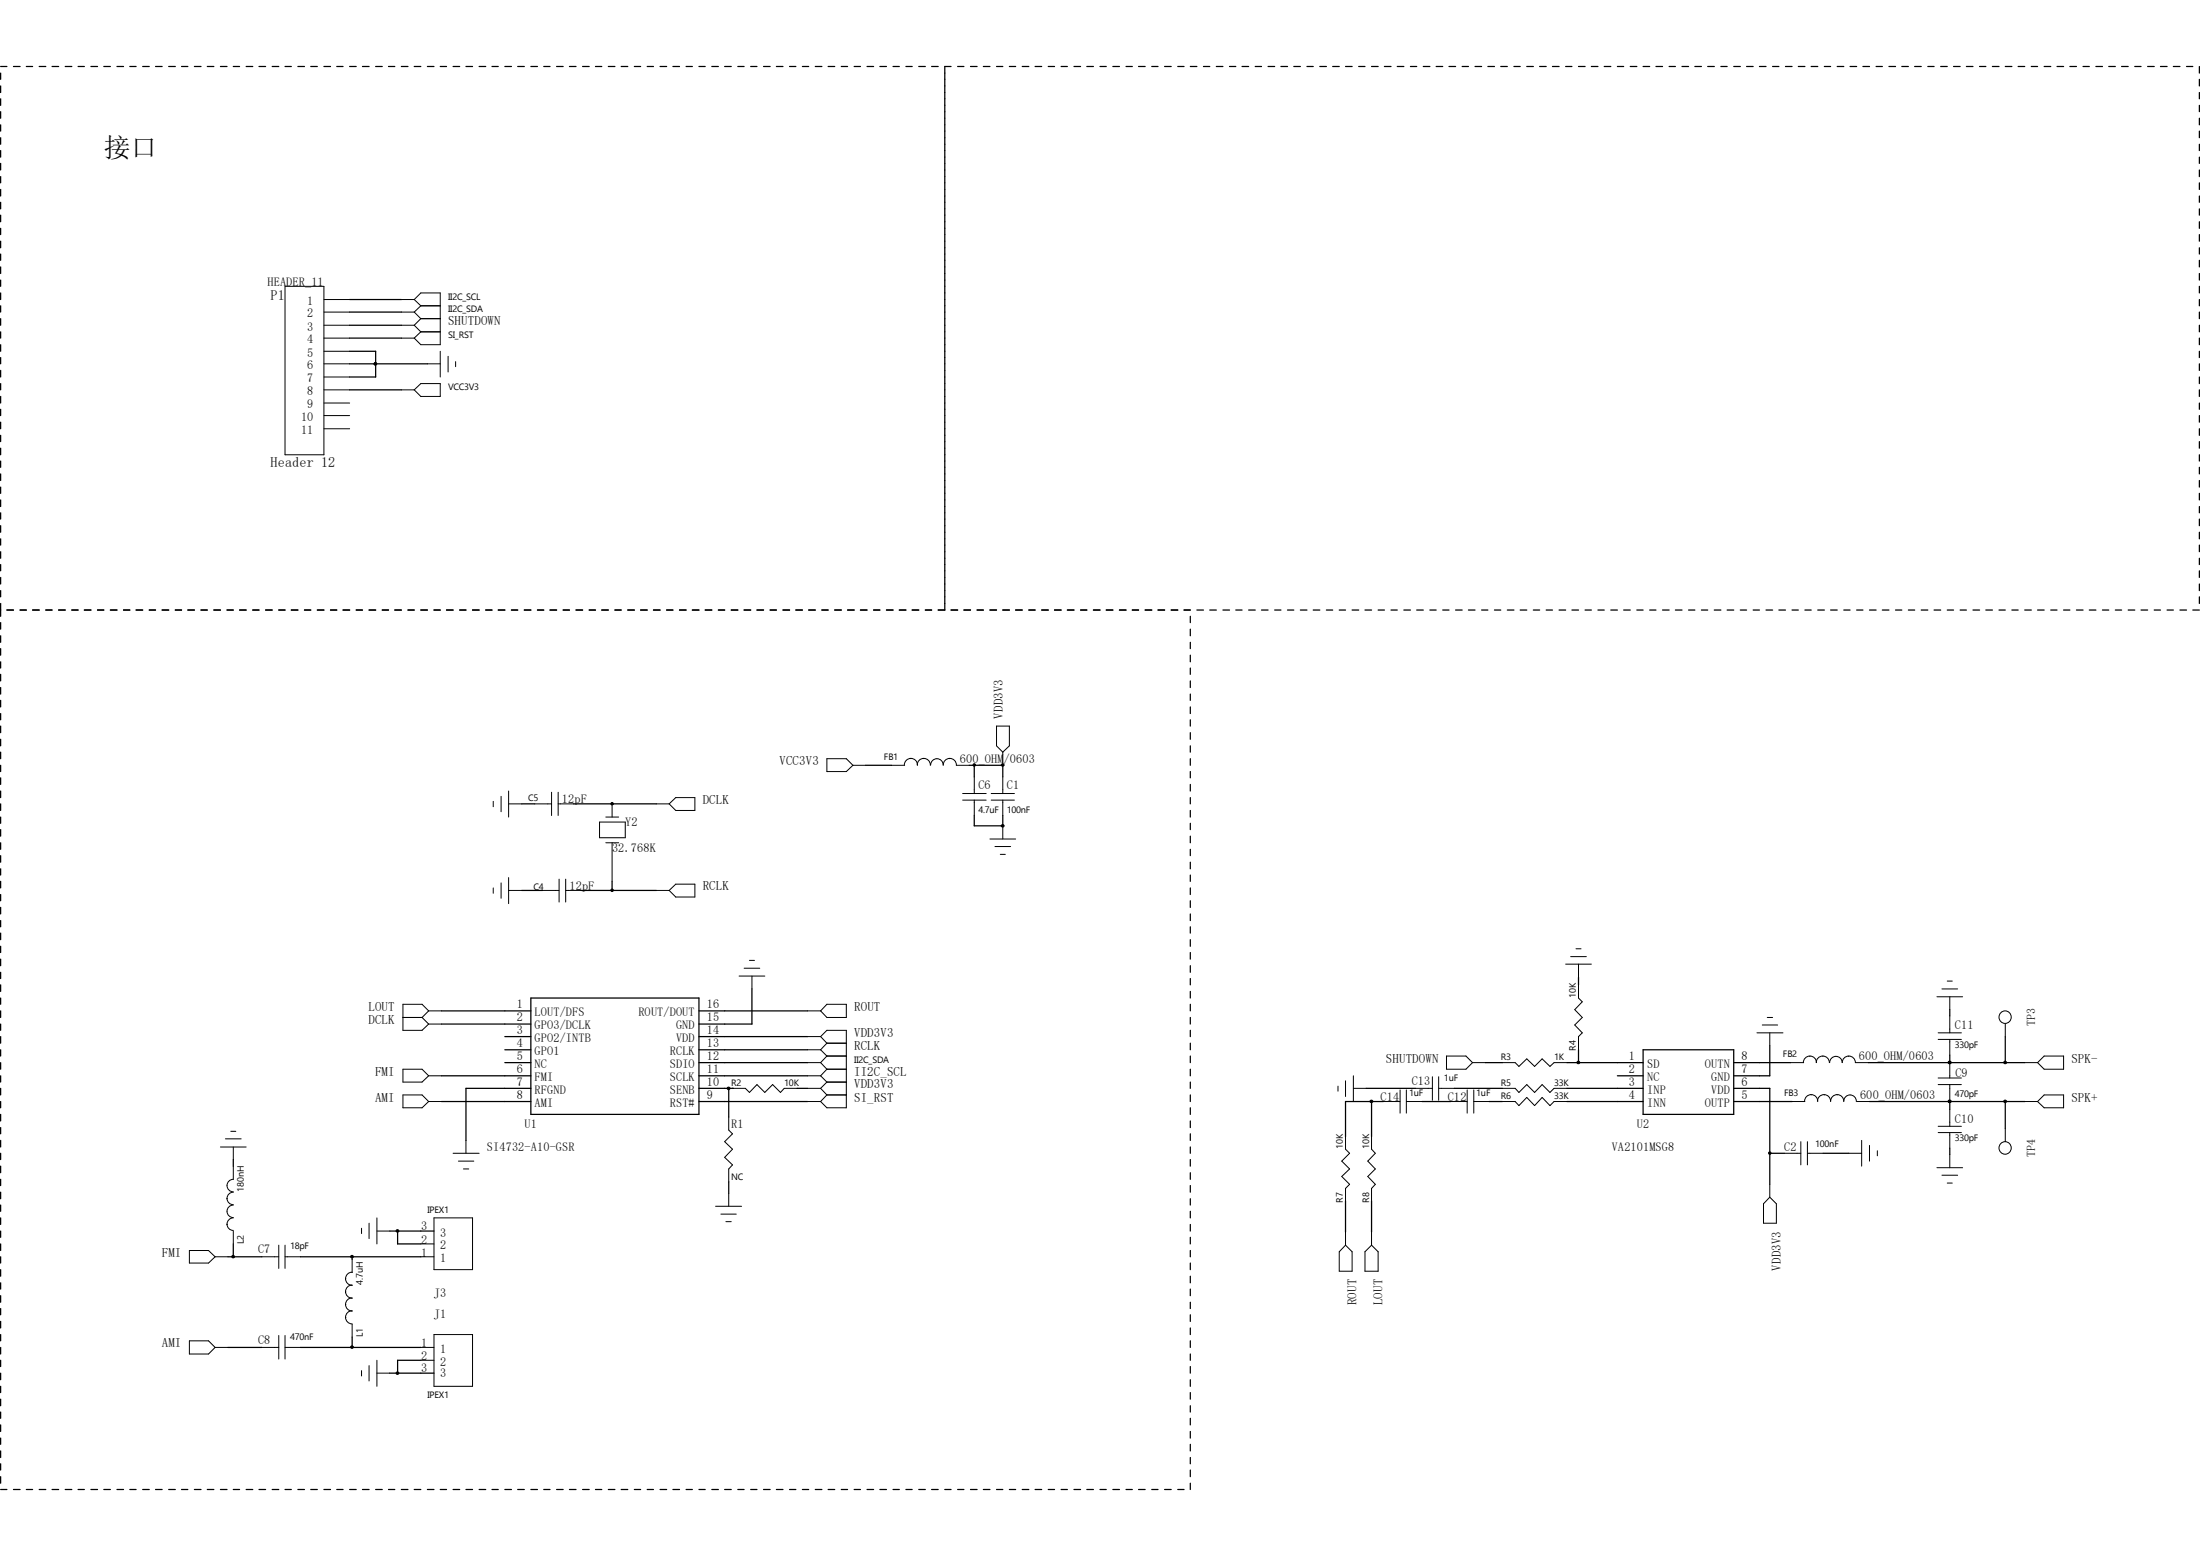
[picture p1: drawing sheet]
<svg xmlns="http://www.w3.org/2000/svg" width="297mm" height="210mm" viewBox="0 0 297 210" stroke-linecap="round" stroke-linejoin="round" font-family="sans-serif">
<g fill="none" stroke="#000" stroke-width=".17">
<path d="M.1 9.9v.8M.1 11.6v.9M.1 13.3v.9M.1 15.1v.9M.1 16.8v.9M.1 18.6v.9M.1 9h.8M1.8 9h.9M3.6 9h.8M5.3 9h.9M7 9h.9M8.8 9h.9"/>
<path d="M10.5 9h.9M12.3 9h.9M14 9h.9M15.8 9h.9M17.5 9h.9M19.3 9h.9M21 9h.9M22.8 9h.9M24.5 9h.9M26.2 9h.9M28 9h.9M29.8 9h.8"/>
<path d="M31.5 9h.8M33.2 9h.9M35 9h.9M36.7 9h.9M38.5 9h.8M40.2 9h.9M42 9h.8M43.7 9h.9M45.5 9h.8M47.2 9h.9M48.9 9h.9M50.7 9h.9"/>
<path d="M52.5 9h.8M54.2 9h.9M55.9 9h.9M57.7 9h.9M59.4 9h.9M61.2 9h.9M62.9 9h.9M64.7 9h.9M66.4 9h.9M68.2 9h.8M69.9 9h.9M71.7 9h.9"/>
<path d="M73.4 9h.9M75.1 9h.9M76.9 9h.9M78.7 9h.8M80.4 9h.8M82.1 9h.9M83.9 9h.9M85.6 9h.9M87.4 9h.8M89.1 9h.9M90.8 9h.9M92.6 9h.9"/>
<path d="M94.4 9h.8M96.1 9h.9M97.8 9h.9M99.6 9h.9M101.3 9h.9M103.1 9h.9M104.8 9h.9M106.6 9h.8M108.3 9h.9M110.1 9h.9M111.8 9h.9M113.6 9h.8"/>
<path d="M115.3 9h.9M117.1 9h.8M118.8 9h.9M120.6 9h.8M122.3 9h.8M124 9h.9M125.8 9h.9M128.4 9h-.8v73.3h-.9M129.3 9h.8M131 9h.9M132.8 9h.8M134.5 9h.9"/>
<path d="M136.3 9h.8M138 9h.9M139.7 9h.9M141.5 9h.9M143.3 9h.8M145 9h.9M146.7 9h.9M148.5 9h.9M150.2 9h.9M152 9h.9M153.7 9h.9M155.5 9h.8"/>
<path d="M157.2 9h.9M159 9h.9M160.7 9h.9M162.5 9h.8M164.2 9h.9M166 9h.8M167.7 9h.9M169.5 9h.8M171.2 9h.9M172.9 9h.9M174.7 9h.9M176.4 9h.9"/>
<path d="M178.2 9h.9M179.9 9h.9M181.7 9h.8M183.4 9h.9M185.2 9h.9M186.9 9h.9M188.6 9h.9M190.4 9h.9M192.2 9h.8M193.9 9h.9M195.6 9h.9M197.4 9h.8"/>
<path d="M199.1 9h.9M200.9 9h.9M202.6 9h.9M204.4 9h.8M206.1 9h.9M207.9 9h.8M209.6 9h.9M211.4 9h.8M213.1 9h.9M214.8 9h.9M216.6 9h.9M218.4 9h.8"/>
<path d="M220.1 9h.9M221.8 9h.9M223.6 9h.9M225.3 9h.9M227.1 9h.9M228.8 9h.9M230.5 9h.9M232.3 9h.9M234.1 9h.8M235.8 9h.9M237.5 9h.9M239.3 9h.9"/>
<path d="M241 9h.9M242.8 9h.9M244.5 9h.9M246.3 9h.8M248 9h.9M249.8 9h.9M251.5 9h.9M253.3 9h.8M255 9h.9M256.8 9h.8M258.5 9h.9M260.3 9h.8"/>
<path d="M262 9h.9M263.7 9h.9M265.5 9h.9M267.3 9h.8M269 9h.9M270.7 9h.9M272.5 9h.8M274.2 9h.9M276 9h.9M277.7 9h.9M279.4 9h.9M281.2 9h.9"/>
<path d="M283 9h.8M284.7 9h.9M286.4 9h.9M288.2 9h.9M289.9 9h.9M291.7 9h.9M293.4 9h.9M295.2 9h.8M296.9 9v.9M296.9 10.7v.9M296.9 12.5v.8M296.9 14.2v.9"/>
<path d="M296.9 16v.8M296.9 17.7v.9M296.9 19.5v.8M.1 20.3v.9M.1 22.1v.8M.1 23.8v.9M.1 25.6v.9M.1 27.3v.9M.1 29v.9M.1 30.8v.9M.1 32.6v.8M.1 34.3v.8"/>
<path d="M.1 36v.9M.1 37.8v.9M.1 39.5v.9M296.9 21.2v.9M296.9 22.9v.9M296.9 24.7v.9M296.9 26.5v.8M296.9 28.2v.8M296.9 29.9v.9M296.9 31.7v.9M296.9 33.4v.9M296.9 35.1v.9"/>
<path d="M296.9 36.9v.9M296.9 38.7v.8M.1 41.3v.8M.1 43v.9M.1 44.8v.8M.1 46.5v.9M.1 48.3v.8M.1 50v.9M.1 51.8v.8M.1 53.5v.9M.1 55.2v.9M.1 57v.9"/>
<path d="M.1 58.8v.8M47.2 40.4h7M47.2 42.1h7M47.2 45.6h7M47.2 47.4h3.5v3.5h-3.5M47.2 49.1h10.5M47.2 52.6h7M47.2 43.9h7M50.7 49.1h.1M296.9 40.4v.9M296.9 42.1v.9M296.9 43.9v.9"/>
<path d="M296.9 45.6v.9M296.9 47.4v.9M296.9 49.1v.9M296.9 50.9v.9M296.9 52.6v.9M296.9 54.4v.8M296.9 56.1v.9M296.9 57.9v.9M296.9 59.6v.9M.1 60.5v.9M.1 62.2v.9M.1 64v.9"/>
<path d="M.1 65.7v.9M.1 67.5v.9M.1 69.2v.9M.1 71v.8M.1 72.7v.9M.1 74.5v.9M.1 76.2v.8M.1 77.9v.9M.1 79.7v.9M296.9 61.4v.8M296.9 63.1v.9M296.9 64.9v.8"/>
<path d="M296.9 66.6v.9M296.9 68.4v.8M296.9 70.1v.9M296.9 71.8v.9M296.9 73.6v.9M296.9 75.4v.8M296.9 77v.9M296.9 78.8v.9M.1 81.4v1.8M.1 84v.9M.1 85.8v.9M.1 87.5v.9"/>
<path d="M.1 89.3v.9M.1 91v.9M.1 92.8v.9M.1 94.5v.9M.1 96.3v.9M.1 98v.9M.1 99.8v.9M.9 82.3h.9M2.7 82.3h.9M4.4 82.3h.9M6.2 82.3h.8M7.9 82.3h.9"/>
<path d="M9.7 82.3h.8M11.4 82.3h.9M13.2 82.3h.8M14.9 82.3h.9M16.7 82.3h.8M18.4 82.3h.9M20.2 82.3h.8M21.9 82.3h.9M23.7 82.3h.8M25.4 82.3h.8M27.1 82.3h.9M28.9 82.3h.9"/>
<path d="M30.6 82.3h.9M32.3 82.3h.9M34.1 82.3h.9M35.9 82.3h.8M37.6 82.3h.9M39.3 82.3h.9M41.1 82.3h.9M42.8 82.3h.9M44.6 82.3h.9M46.3 82.3h.9M48.1 82.3h.8M49.8 82.3h.9"/>
<path d="M51.6 82.3h.9M53.3 82.3h.9M55.1 82.3h.8M56.8 82.3h.9M58.6 82.3h.8M60.3 82.3h.9M62.1 82.3h.8M63.8 82.3h.9M65.6 82.3h.8M67.3 82.3h.9M69 82.3h.9M70.8 82.3h.9"/>
<path d="M72.6 82.3h.8M74.3 82.3h.8M76 82.3h.9M77.8 82.3h.9M79.5 82.3h.9M81.2 82.3h.9M83 82.3h.9M84.8 82.3h.8M86.5 82.3h.9M88.2 82.3h.9M90 82.3h.8M91.7 82.3h.9"/>
<path d="M93.5 82.3h.9M95.2 82.3h.9M97 82.3h.8M98.7 82.3h.9M100.5 82.3h.8M102.2 82.3h.9M104 82.3h.8M105.7 82.3h.9M107.4 82.3h.9M109.2 82.3h.9M111 82.3h.8M112.7 82.3h.9"/>
<path d="M114.4 82.3h.9M116.2 82.3h.9M117.9 82.3h.9M119.7 82.3h.9M121.4 82.3h.9M123.1 82.3h.9M124.9 82.3h.9M128.4 82.3h.9M130.1 82.3h.9M131.9 82.3h.9M133.6 82.3h.9M135.4 82.3h.9"/>
<path d="M137.1 82.3h.9M138.9 82.3h.8M140.6 82.3h.9M142.4 82.3h.9M144.1 82.3h.9M145.9 82.3h.8M147.6 82.3h.9M149.4 82.3h.8M151.1 82.3h.9M152.9 82.3h.8M154.6 82.3h.9M156.3 82.3h.9"/>
<path d="M158.1 82.3h.9M159.9 82.3h.8M160.7 83.2v.8M160.7 84.9v.9M160.7 86.7v.8M160.7 88.4v.9M160.7 90.2v.8M160.7 91.9v.9M160.7 93.7v.8M160.7 95.4v.9M160.7 97.2v.8M160.7 98.9v.9"/>
<path d="M161.6 82.3h.9M163.3 82.3h.9M165.1 82.3h.9M166.8 82.3h.9M168.6 82.3h.9M170.3 82.3h.9M172.1 82.3h.8M173.8 82.3h.9M175.6 82.3h.8M177.3 82.3h.9M179.1 82.3h.8M180.8 82.3h.9"/>
<path d="M182.5 82.3h.9M184.3 82.3h.9M186.1 82.3h.8M187.8 82.3h.8M189.5 82.3h.9M191.3 82.3h.9M193 82.3h.9M194.8 82.3h.8M196.5 82.3h.9M198.2 82.3h.9M200 82.3h.9M201.8 82.3h.8"/>
<path d="M203.5 82.3h.9M205.2 82.3h.9M207 82.3h.9M208.7 82.3h.9M210.5 82.3h.9M212.2 82.3h.9M214 82.3h.8M215.7 82.3h.9M217.5 82.3h.9M219.2 82.3h.9M221 82.3h.8M222.7 82.3h.9"/>
<path d="M224.5 82.3h.8M226.2 82.3h.9M228 82.3h.8M229.7 82.3h.8M231.4 82.3h.9M233.2 82.3h.9M234.9 82.3h.9M236.7 82.3h.8M238.4 82.3h.9M240.2 82.3h.8M241.9 82.3h.9M243.7 82.3h.8"/>
<path d="M245.4 82.3h.9M247.1 82.3h.9M248.9 82.3h.9M250.7 82.3h.8M252.4 82.3h.9M254.1 82.3h.9M255.9 82.3h.9M257.6 82.3h.9M259.4 82.3h.9M261.1 82.3h.9M262.9 82.3h.8M264.6 82.3h.9"/>
<path d="M266.4 82.3h.9M268.1 82.3h.9M269.9 82.3h.8M271.6 82.3h.9M273.3 82.3h.9M275.1 82.3h.9M276.9 82.3h.8M278.6 82.3h.8M280.3 82.3h.9M282.1 82.3h.9M283.8 82.3h.9M285.6 82.3h.8"/>
<path d="M287.3 82.3h.9M289.1 82.3h.8M290.8 82.3h.9M292.6 82.3h.8M294.3 82.3h.9M296 82.3h.9M296.9 80.6v.8M.1 101.5v.9M.1 103.3v.8M.1 105v.9M.1 106.8v.9M.1 108.5v.9"/>
<path d="M.1 110.3v.8M.1 112v.9M.1 113.7v.9M.1 115.5v.9M.1 117.3v.8M.1 119v.8M70.4 108.5h1.8M77.4 108.5h11.2M82.6 108.5h.1M82.6 119v1.2M116.9 103.3h3.5M130.9 103.3h4.5"/>
<path d="M131.5 103.3v1.6M131.5 110.1v1.4h3.9M135.4 111.5h.1M135.4 103.3h.1M135.4 103.3v1.6M135.4 110.1v1.4M160.7 100.7v.8M160.7 102.4v.9M160.7 104.1v.9M160.7 105.9v.9M160.7 107.7v.8M160.7 109.4v.9"/>
<path d="M160.7 111.1v.9M160.7 112.9v.8M160.7 114.6v.9M160.7 116.4v.9M160.7 118.1v.9M160.7 119.8v.9M.1 120.7v.9M.1 122.5v.9M.1 124.2v.9M.1 125.9v.9M.1 127.7v.9M.1 129.5v.8"/>
<path d="M.1 131.2v.9M.1 132.9v.9M.1 134.7v.9M.1 136.4v.9M.1 138.2v.9M.1 139.9v.9M59.6 136.4h12.1M59.6 138.2h12.1M68.2 139.9h3.5M70.4 120.2h2.8M71.7 134.7h22.7v15.7h-22.7zM78.4 120.2h10.2"/>
<path d="M94.4 136.4h14.6M94.4 139.9h14.6M101.5 133.5v4.7h-7.1M160.7 121.6v.9M160.7 123.4v.8M160.7 125.1v.8M160.7 126.8v.9M160.7 128.6v.9M160.7 130.3v.9M160.7 132.1v.8M160.7 133.8v.9M160.7 135.6v.8"/>
<path d="M160.7 137.3v.9M160.7 139.1v.8M213.1 131.9v1M263.2 136.3v.8M270.7 139.9v3.5M.1 141.7v.8M.1 143.4v.9M.1 145.2v.8M.1 146.9v.9M.1 148.7v.8M.1 150.4v.9M.1 152.2v.8"/>
<path d="M.1 153.9v.9M.1 155.7v.8M.1 157.4v.9M.1 159.2v.8M31.5 156.5v.9M59.6 145.2h12.1M59.6 148.7h12.1M68.2 141.7h3.5M68.2 143.4h3.5M71.7 146.9h-8.8v7M94.4 141.7h14.6M94.4 143.4h14.6"/>
<path d="M94.4 145.2h14.6M94.4 146.9h4.5M94.4 148.7h14.6M98.4 146.9h.1M98.4 146.9v3.9M98.4 159.5v1.6M98.9 146.9h.1M107.6 146.9h1.4M160.7 140.8v.9M160.7 142.5v.9M160.7 144.3v.9M160.7 146v.9"/>
<path d="M160.7 147.8v.9M160.7 149.5v.9M160.7 151.3v.9M160.7 153v.9M160.7 154.8v.9M160.7 156.5v.9M160.7 158.3v.9M184.4 146.9h6.7M185.2 148.7v4.7M186.7 148.7h-5v4.7M192 148.7h3.8M196.3 146.9h6.5"/>
<path d="M200.5 143.4h2.3M201 148.7h1.8M211.5 143.4h10.3M211.5 146.9h10.3M211.5 148.7h10.3M213.1 143.4h.1M213.1 141.7v1.7M218.4 145.2h3.4M221.8 141.7h12.3v8.7h-12.3zM234.1 143.4h7.6M234.1 146.9h4.8v13M234.1 148.7h7.8"/>
<path d="M238.9 141.1v4.1h-4.8M238.9 155.7h2M246.1 155.7h3.5M252.2 143.4h21.1M252.4 148.7h20.9M263.2 148.7h.1M263.2 143.4h.1M263.2 142.4v1M263.2 148.7v1M263.2 155v.8M270.7 143.4h.1M270.7 148.7h.1"/>
<path d="M270.7 148.7v3.6M.1 160.9v.9M.1 162.6v.9M.1 164.4v.9M.1 166.2v.8M.1 167.9v.9M.1 169.6v.9M.1 171.4v.9M.1 173.1v.9M.1 174.9v.9M.1 176.6v.9M.1 178.4v.8"/>
<path d="M30.8 169.6h4.5M31.5 169.6h.1M31.5 167.9v1.7M40.6 169.6h16.2M47.5 169.6v.4M52.6 166.2h6M53.7 166.2v1.7h3.1M160.7 160v.9M160.7 161.8v.8M160.7 163.5v.9M160.7 165.3v.9M160.7 167v.9"/>
<path d="M160.7 168.8v.8M160.7 170.5v.9M160.7 172.3v.8M160.7 174v.9M160.7 175.8v.8M160.7 177.5v.9M160.7 179.2v.9M181.7 162.1v4.2M185.2 162.1v4.2M.1 180.1v.9M.1 181.9v.9M.1 183.6v.8"/>
<path d="M.1 185.3v.9M.1 187.1v.9M.1 188.8v.9M.1 190.6v.8M.1 192.3v.9M.1 194.1v.8M.1 195.8v.9M.1 197.6v.8M.1 199.3v.9M30.8 181.9h4.5M40.6 181.9h16.2M47.5 180.5v1.4"/>
<path d="M52.6 185.3h6M56.8 183.6h-3.1v1.7M160.7 181v.9M160.7 182.8v.8M160.7 184.4v.9M160.7 186.2v.9M160.7 188v.8M160.7 189.7v.9M160.7 191.4v.9M160.7 193.2v.9M160.7 194.9v.9M160.7 196.7v.9"/>
<path d="M160.7 198.4v.9M.1 201h.8M1.8 201h.9M3.6 201h.8M5.3 201h.9M7 201h.9M8.8 201h.9M10.5 201h.9M12.3 201h.9M14 201h.9M15.8 201h.9M17.5 201h.9"/>
<path d="M19.3 201h.9M21 201h.9M22.8 201h.9M24.5 201h.9M26.2 201h.9M28 201h.9M29.8 201h.8M31.5 201h.8M33.2 201h.9M35 201h.9M36.7 201h.9M38.5 201h.8"/>
<path d="M40.2 201h.9M42 201h.8M43.7 201h.9M45.5 201h.8M47.2 201h.9M48.9 201h.9M50.7 201h.9M52.5 201h.8M54.2 201h.9M55.9 201h.9M57.7 201h.9M59.4 201h.9"/>
<path d="M61.2 201h.9M62.9 201h.9M64.7 201h.9M66.4 201h.9M68.2 201h.8M69.9 201h.9M71.7 201h.9M73.4 201h.9M75.1 201h.9M76.9 201h.9M78.7 201h.8M80.4 201h.8"/>
<path d="M82.1 201h.9M83.9 201h.9M85.6 201h.9M87.4 201h.8M89.1 201h.9M90.8 201h.9M92.6 201h.9M94.4 201h.8M96.1 201h.9M97.8 201h.9M99.6 201h.9M101.3 201h.9"/>
<path d="M103.1 201h.9M104.8 201h.9M106.6 201h.8M108.3 201h.9M110.1 201h.9M111.8 201h.9M113.6 201h.8M115.3 201h.9M117.1 201h.8M118.8 201h.9M120.6 201h.8M122.3 201h.8"/>
<path d="M124 201h.9M125.8 201h.9M127.6 201h.8M129.3 201h.8M131 201h.9M132.8 201h.8M134.5 201h.9M136.3 201h.8M138 201h.9M139.7 201h.9M141.5 201h.9M143.3 201h.8"/>
<path d="M145 201h.9M146.7 201h.9M148.5 201h.9M150.2 201h.9M152 201h.9M153.7 201h.9M155.5 201h.8M157.2 201h.9M159 201h.9M160.7 200.2v.8"/>
</g>
<g fill="none" stroke="#000" stroke-width=".14">
<path d="M38.5 38.7h5.2v22.7h-5.2zM43.7 40.4h3.5M43.7 42.1h3.5M43.7 43.9h3.5M43.7 45.6h3.5M43.7 47.4h3.5M43.7 49.1h3.5M43.7 50.9h3.5M43.7 52.6h3.5M43.7 54.4h3.5M43.7 56.1h3.5M43.7 57.9h3.5"/>
<path d="M54.2 40.4h1.7M54.2 42.1h1.7M54.2 43.9h1.7M54.2 45.6h1.7M54.2 52.6h1.7M55.9 40.4l.9 .9M55.9 40.4l.9-.9h2.6v7h-2.6l-.9-.9M55.9 52.6l.9-.8h2.6v1.7h-2.6zM55.9 42.1l.9 .9M55.9 43.9l.9 .9M56.8 41.3h2.6M56.8 43h2.6"/>
<path d="M56.8 41.3l-.9 .8M56.8 44.8h2.6M56.8 44.8l-.9 .8M56.8 43l-.9 .9M57.7 49.1h1.7M59.4 47.4v3.5M60.5 48.1v2.1M61.5 48.8v.7M134.5 98h1.8v2.7l-.9 .8-.9-.8zM66.6 108.2v.7M66.6 119.8v.8M67.6 107.5v2.1"/>
<path d="M67.6 119.2v2M68.7 108.5h1.7M68.7 106.8v3.5M68.7 118.4v3.6M72.2 108.5h2.3M74.5 106.9v3.2M75.4 108.5h2M75.4 106.9v3.2M75.5 118.7v3.1M76.4 118.7v3.1M80.9 111h3.5v2.1h-3.5zM81.8 113.7h1.7"/>
<path d="M81.8 110.3h1.7M82.6 108.5v1.8M82.6 113.7v5.3M88.6 108.5h1.7M90.3 108.5l.9-.8h2.6v1.7h-2.6zM111.6 102.4h2.7l.8 .9-.8 .8h-2.7zM115.1 103.3h1.8M120.4 103.3h1.7M123 102.4a.78 .78 0 0 0-.9 .9M123 102.4a.89 .89 0 0 1 .9 .9M124.7 102.4a.89 .89 0 0 1 .9 .9M124.8 102.4a.79 .79 0 0 0-1 .9"/>
<path d="M125.6 103.3a.85 .85 0 0 1 .9-.9 .85 .85 0 0 1 .8 .9M128.2 102.4a.89 .89 0 0 1 .9 .9h1.8M128.2 102.4a.78 .78 0 0 0-.9 .9M130 107.1h3.1M130 108h3.1M131.5 104.9v2.2M131.5 108v2.1M133.6 113.2h3.5M133.8 107.1h3.1M133.8 108h3.1M134.3 114.3h2.1M135 115.3h.7"/>
<path d="M135.4 101.5v1.8M135.4 104.9v2.2M135.4 108v2.1M135.4 111.5v1.7M54.4 137.3h2.6M57 137.3l.9 .9M57.9 136.4h1.7M57.9 136.4l-.9 .9M57.9 136.4l-.9-.8h-2.6v3.5h2.6l.9-.9M57.9 138.2h1.7M68.7 120.2h1.7M73.2 120.2h2.3"/>
<path d="M76.4 120.2h2M88.6 120.2h1.7M90.3 120.2l.9-.9h2.6v1.8h-2.6zM99.8 131.7h3.5M100.5 130.7h2.1M101.2 129.6h.7M101.5 131.7v1.8M109 136.4h1.8M109 139.9h1.8M110.8 139.9l.8-.8h2.7v10.4h-2.7l-.8-.8M110.8 139.9l.8 .9M111.6 135.6h2.7v1.7h-2.7l-.8-.9z"/>
<path d="M211.4 130.1h3.4M212 129.1h2.2M212.8 128.1h.6M213.1 132.9v1.8l.5 .5-1 1.1 1 1-1 1 1 1.1-.5 .5v1.8M213.1 130.1v1.8M237.2 139.4h3.5M237.9 138.3h2.1M238.6 137.3h.7M238.9 139.4v1.7M261.5 134.5h3.5M261.7 139.4h3.1M262.2 133.5h2.1"/>
<path d="M262.9 132.4h.7M263.2 134.5v1.8M263.2 137.1v2.3M270.7 138.2v1.7M29.8 154.8h3.4M30.4 153.7h2.2M31.2 152.7h.6M31.5 157.4v1.8a.85 .85 0 0 0-.9 .8 .85 .85 0 0 0 .9 .9M31.5 154.8v1.7M54.4 144.3h2.6l.9 .9-.9 .8h-2.6zM54.4 147.8h2.6l.9 .9-.9 .8h-2.6zM57.9 148.7h1.7"/>
<path d="M57.9 145.2h1.7M61.2 155.7h3.5M61.9 156.7h2.1M62.6 157.8h.7M62.9 153.9v1.8M98.4 150.8v1.7l.5 .5-1.1 1.1 1.1 1-1.1 1.1 1.1 1-.5 .6v1.7M98.9 146.9h1.7l.6 .5 1-1 1.1 1 1-1 1.1 1 .5-.5h1.7M109 146.9h1.8M109 143.4h1.8M109 148.7h1.8M109 141.7h1.8M109 145.2h1.8"/>
<path d="M110.8 141.7l.8 .8M110.8 143.4l.8 .9M110.8 145.2l.8 .8M110.8 146.9l.8 .9M111.6 140.8h2.7M111.6 142.5h2.7M111.6 140.8l-.8 .9M111.6 144.3h2.7M111.6 142.5l-.8 .9M111.6 146h2.7M111.6 144.3l-.8 .9M111.6 147.8h2.7"/>
<path d="M111.6 147.8l-.8 .9M111.6 146l-.8 .9M180.6 146.6v.7M181.7 153.4v1.7l.5 .6-1.1 1 1.1 1.1-1.1 1 1.1 1.1-.5 .5v1.7M181.7 145.9v2.1M182.7 146.9h1.7M182.7 145.2v3.5M185.2 153.4v1.7l.5 .6-1 1 1 1.1-1 1 1 1.1-.5 .5v1.7M186.7 148.7h2.3M189 147.1v3.1M189.9 148.7h2.1M189.9 147.1v3.1"/>
<path d="M191.1 146.9h2.3M193.4 145.3v3.2M194.2 146.9h2.1M194.2 145.3v3.2M195.3 142.5h2.6l.9 .9-.9 .9h-2.6zM195.8 148.7h2.3M198.1 147.1v3.1M198.8 143.4h1.7M199 148.7h2M199 147.1v3.1M202.8 146.9h1.8l.5 .5 1-1 1.1 1 1-1 1.1 1 .5-.5h1.7M202.8 143.4h1.8l.5 .5 1-1 1.1 1 1-1 1.1 1 .5-.5h1.7"/>
<path d="M202.8 148.7h1.8l.5 .5 1-1.1 1.1 1.1 1-1.1 1.1 1.1 .5-.5h1.7M238.9 159.9v1.7M240.9 155.7h2.2M241.7 143.4h1.8M241.9 148.7h1.8M243.1 154.1v3.1M244 155.7h2.1M244 154.1v3.1M244.3 142.6a.78 .78 0 0 0-.8 .8M244.3 142.5a.89 .89 0 0 1 .9 .9M244.5 147.8a.78 .78 0 0 0-.9 .8M244.5 147.7a.89 .89 0 0 1 .9 1"/>
<path d="M246.1 142.5a.89 .89 0 0 1 .9 .9M246.1 142.6a.79 .79 0 0 0-.9 .8M246.3 147.7a.89 .89 0 0 1 .8 1M246.3 147.8a.79 .79 0 0 0-.9 .8M248 147.7a.89 .89 0 0 1 .9 1M248 147.8a.78 .78 0 0 0-.9 .8M248.9 148.6a.85 .85 0 0 1 .9-.8 .85 .85 0 0 1 .8 .9M249.6 142.5a.89 .89 0 0 1 .9 .9h1.7M249.6 155.7h1.7M249.6 142.6a.78 .78 0 0 0-.9 .8 .85 .85 0 0 0-.8-.8 .85 .85 0 0 0-.9 .8M250.7 148.7h1.7M251.3 153.9v3.5"/>
<path d="M252.4 154.6v2.1M253.4 155.3v.7M261.5 157.6h3.5M261.7 146.4h3.1M261.7 145.5h3.1M261.7 152h3.1M261.7 152.9h3.1M261.7 140.3h3.1M262.2 158.6h2.1M262.9 159.7h.7M263.2 140.3v2.1M263.2 143.4v2.1"/>
<path d="M263.2 146.4v2.3M263.2 149.7v2.3M263.2 152.9v2.1M263.2 155.8v1.8M270.7 152.3v1.8M273.3 143.4h1.8M273.3 148.7h1.8M276 142.5h2.6v1.8h-2.6l-.9-.9zM276 147.8h2.6v1.7h-2.6l-.9-.8zM25.6 168.8h2.6l.8 .8-.8 .9h-2.6zM29 169.6h1.8M30.6 161.8a.85 .85 0 0 0 .9 .8"/>
<path d="M30.6 165.3v-.1a.85 .85 0 0 0 .9 .9M31.5 160.9a.85 .85 0 0 0-.9 .9M31.5 162.6a.85 .85 0 0 0-.9 .9 .85 .85 0 0 0 .9 .8M31.5 164.4a.85 .85 0 0 0-.9 .8M31.5 166.2v1.7M35.3 169.6h2.3M37.6 168.1v3.1M38.5 168.1v3.1M38.5 169.6h2.1M46.7 172.6a.76 .76 0 0 0 .8 .8 .89 .89 0 0 0-.8 .9M46.7 174.4v-.1a.82 .82 0 0 0 .8 .9 .89 .89 0 0 0-.8 .9M46.7 176.1a.76 .76 0 0 0 .8 .8 .89 .89 0 0 0-.8 .9"/>
<path d="M46.7 177.8a.89 .89 0 0 0 .8 .9M47.5 170v1.7a.78 .78 0 0 0-.8 .9M47.5 178.7v1.8M48.8 165.8v.7M49.8 165.1v2.1M50.9 166.2h1.7M50.9 164.4v3.5M56.8 169.6h1.8M56.8 167.9h1.8M58.6 164.4h5.2v7h-5.2zM96.6 162.8h3.5M97.3 163.9h2.1"/>
<path d="M98 164.9h.7M98.4 161.1v1.7M181.7 166.3v1.8M181.7 168.1l.8 .9v2.6h-1.7v-2.6zM184.3 169l.9-.9 .9 .9v2.6h-1.8zM185.2 166.3v1.8M238.9 161.6l.9 .9v2.6h-1.7v-2.6zM25.6 181h2.6l.8 .9-.8 .9h-2.6zM29 181.9h1.8M35.3 181.9h2.3M37.6 180.3v3.1M38.5 180.3v3.1"/>
<path d="M38.5 181.9h2.1M48.8 185v.7M49.8 184.3v2.1M50.9 183.6v3.5M50.9 185.3h1.7M56.8 181.9h1.8M56.8 183.6h1.8M58.6 180.1h5.2v7h-5.2z"/>
<circle cx="270.7" cy="137.3" r=".83"/>
<circle cx="270.7" cy="154.9" r=".83"/>
</g>
<g fill="#000" stroke="#000" stroke-width=".14">
<circle cx="50.7" cy="49.1" r=".17"/>
<circle cx="82.6" cy="108.5" r=".17"/>
<circle cx="131.5" cy="103.3" r=".17"/>
<circle cx="135.4" cy="103.3" r=".18"/>
<circle cx="135.4" cy="111.5" r=".18"/>
<circle cx="82.6" cy="120.2" r=".17"/>
<circle cx="98.4" cy="146.9" r=".18"/>
<circle cx="185.2" cy="148.7" r=".18"/>
<circle cx="213.1" cy="143.4" r=".18"/>
<circle cx="238.9" cy="155.6" r=".17"/>
<circle cx="263.2" cy="148.7" r=".18"/>
<circle cx="263.2" cy="143.4" r=".18"/>
<circle cx="270.7" cy="143.4" r=".18"/>
<circle cx="270.7" cy="148.7" r=".18"/>
<circle cx="31.5" cy="169.6" r=".18"/>
<circle cx="47.5" cy="169.6" r=".18"/>
<circle cx="53.7" cy="166.1" r=".18"/>
<circle cx="47.5" cy="181.8" r=".18"/>
<circle cx="53.7" cy="185.3" r=".18"/>
</g>
<text font-size="3.6" x="14" y="21.2">接口</text>
<g font-size="1.9">
<text x="36.5" y="40.5">P1</text>
<text x="36.5" y="63.1">Header 12</text>
</g>
<g font-size="1.7">
<text x="36.1" y="38.7">HEADER_11</text>
<text x="41.5" y="41.1">1</text>
<text x="41.5" y="42.8">2</text>
<text x="41.5" y="44.6">3</text>
<text x="41.5" y="46.4">4</text>
<text x="60.5" y="43.9">SHUTDOWN</text>
<text x="41.5" y="48.1">5</text>
<text x="41.5" y="49.8">6</text>
<text x="41.5" y="51.6">7</text>
<text x="41.5" y="53.3">8</text>
<text x="40.6" y="56.8">10</text>
<text x="40.6" y="58.6">11</text>
<text x="41.5" y="55.1">9</text>
<text x="135.4" y="97" transform="rotate(-90 135.4 97)">VDD3V3</text>
<text x="105.2" y="103.3">VCC3V3</text>
<text x="129.6" y="103">600_OHM/0603</text>
<text x="132.1" y="106.4">C6</text>
<text x="135.9" y="106.4">C1</text>
<text x="75.9" y="108.3">12pF</text>
<text x="84.4" y="111.5">Y2</text>
<text x="94.9" y="108.5">DCLK</text>
<text x="82.6" y="115">32.768K</text>
<text x="76.9" y="120.1">12pF</text>
<text x="94.9" y="120.2">RCLK</text>
<text x="49.7" y="136.4">LOUT</text>
<text x="69.8" y="136.1">1</text>
<text x="69.8" y="137.8">2</text>
<text x="72.2" y="137.2">LOUT/DFS</text>
<text x="86.2" y="137.2">ROUT/DOUT</text>
<text x="95.4" y="137.8">15</text>
<text x="95.4" y="136.1">16</text>
<text x="115.3" y="136.4">ROUT</text>
<text x="49.7" y="138.2">DCLK</text>
<text x="69.8" y="139.6">3</text>
<text x="69.8" y="141.3">4</text>
<text x="69.8" y="143.1">5</text>
<text x="72.2" y="138.9">GPO3/DCLK</text>
<text x="72.2" y="140.6">GPO2/INTB</text>
<text x="72.2" y="142.4">GPO1</text>
<text x="90.4" y="142.4">RCLK</text>
<text x="91.3" y="140.6">VDD</text>
<text x="91.3" y="138.9">GND</text>
<text x="95.4" y="143.1">12</text>
<text x="95.4" y="141.3">13</text>
<text x="95.4" y="139.6">14</text>
<text x="115.3" y="139.9">VDD3V3</text>
<text x="115.3" y="141.7">RCLK</text>
<text x="187.1" y="143.4">SHUTDOWN</text>
<text x="219.9" y="143.1">1</text>
<text x="235.1" y="143.1">8</text>
<text x="251" y="143.1">600_OHM/0603</text>
<text x="263.9" y="138.9">C11</text>
<text x="279.7" y="143.4">SPK-</text>
<text x="50.6" y="145.2">FMI</text>
<text x="50.6" y="148.7">AMI</text>
<text x="69.8" y="144.8">6</text>
<text x="69.8" y="146.6">7</text>
<text x="69.8" y="148.3">8</text>
<text x="72.2" y="144.1">NC</text>
<text x="72.2" y="145.9">FMI</text>
<text x="72.2" y="147.6">RFGND</text>
<text x="72.2" y="149.4">AMI</text>
<text x="90.4" y="149.4">RST#</text>
<text x="90.4" y="147.6">SENB</text>
<text x="90.4" y="145.9">SCLK</text>
<text x="90.4" y="144.1">SDIO</text>
<text x="95.4" y="148.3">9</text>
<text x="95.4" y="146.6">10</text>
<text x="95.4" y="144.8">11</text>
<text x="115.3" y="145.2">II2C_SCL</text>
<text x="115.3" y="148.7">SI_RST</text>
<text x="115.3" y="146.9">VDD3V3</text>
<text x="186.4" y="148.5">C14</text>
<text x="190.6" y="146.4">C13</text>
<text x="195.5" y="148.5">C12</text>
<text x="219.9" y="144.8">2</text>
<text x="219.9" y="146.6">3</text>
<text x="219.9" y="148.3">4</text>
<text x="222.4" y="144.1">SD</text>
<text x="222.4" y="145.9">NC</text>
<text x="222.4" y="147.6">INP</text>
<text x="222.4" y="149.4">INN</text>
<text x="230.2" y="149.4">OUTP</text>
<text x="230.2" y="144.1">OUTN</text>
<text x="231" y="147.6">VDD</text>
<text x="231" y="145.9">GND</text>
<text x="235.1" y="148.3">5</text>
<text x="235.1" y="146.6">6</text>
<text x="235.1" y="144.8">7</text>
<text x="251.1" y="148.3">600_OHM/0603</text>
<text x="264" y="145.3">C9</text>
<text x="279.7" y="148.7">SPK+</text>
<text x="65.7" y="155.4">SI4732-A10-GSR</text>
<text x="70.8" y="152.2">U1</text>
<text x="98.7" y="152.3">R1</text>
<text x="217.6" y="155.4">VA2101MSG8</text>
<text x="221" y="152.2">U2</text>
<text x="240.9" y="155.4">C2</text>
<text x="263.9" y="151.5">C10</text>
<text x="56.9" y="167.9">2</text>
<text x="56.9" y="166">3</text>
<text x="59.4" y="167">3</text>
<text x="21.8" y="169.6">FMI</text>
<text x="34.8" y="169.1">C7</text>
<text x="56.9" y="169.6">1</text>
<text x="59.4" y="170.3">1</text>
<text x="59.4" y="168.6">2</text>
<text x="240.4" y="171.5" transform="rotate(-90 240.4 171.5)">VDD3V3</text>
<text x="58.6" y="175.1">J3</text>
<text x="58.6" y="177.8">J1</text>
<text x="183.1" y="176.1" transform="rotate(-90 183.1 176.1)">ROUT</text>
<text x="186.6" y="176.1" transform="rotate(-90 186.6 176.1)">LOUT</text>
<text x="21.8" y="181.9">AMI</text>
<text x="34.8" y="181.4">C8</text>
<text x="56.9" y="181.9">1</text>
<text x="56.9" y="183.6">2</text>
<text x="56.9" y="185.2">3</text>
<text x="59.4" y="182.6">1</text>
<text x="59.4" y="184.3">2</text>
<text x="59.4" y="185.9">3</text>
</g>
<g font-size="1.6">
<text x="274.7" y="138.5" transform="rotate(-90 274.7 138.5)">TP3</text>
<text x="274.7" y="156.2" transform="rotate(-90 274.7 156.2)">TP4</text>
</g>
<g font-size="1.2">
<text x="60.5" y="40.4">II2C_SCL</text>
<text x="60.5" y="42.1">II2C_SDA</text>
<text x="60.5" y="45.6">SI_RST</text>
<text x="60.5" y="52.6">VCC3V3</text>
<text x="119.3" y="102.5">FB1</text>
<text x="71.3" y="108.2">C5</text>
<text x="132.1" y="109.7">4.7uF</text>
<text x="135.9" y="109.7">100nF</text>
<text x="72" y="120.1">C4</text>
<text x="212.8" y="134.7" transform="rotate(-90 212.8 134.7)">10K</text>
<text x="115.3" y="143.4">II2C_SDA</text>
<text x="202.6" y="143.1">R3</text>
<text x="209.8" y="143.1">1K</text>
<text x="212.8" y="141.9" transform="rotate(-90 212.8 141.9)">R4</text>
<text x="240.7" y="142.7">FB2</text>
<text x="263.9" y="141.5">330pF</text>
<text x="98.7" y="146.6">R2</text>
<text x="105.9" y="146.6">10K</text>
<text x="190.2" y="148">1uF</text>
<text x="194.9" y="145.8">1uF</text>
<text x="199.3" y="148">1uF</text>
<text x="202.6" y="146.6">R5</text>
<text x="202.6" y="148.3">R6</text>
<text x="209.8" y="146.6">33K</text>
<text x="209.8" y="148.3">33K</text>
<text x="240.9" y="148">FB3</text>
<text x="263.9" y="148">470pF</text>
<text x="181.3" y="155.1" transform="rotate(-90 181.3 155.1)">10K</text>
<text x="184.8" y="155.1" transform="rotate(-90 184.8 155.1)">10K</text>
<text x="245.1" y="154.8">100nF</text>
<text x="263.9" y="154.1">330pF</text>
<text x="32.9" y="160.9" transform="rotate(-90 32.9 160.9)">180nH</text>
<text x="98.7" y="159.3">NC</text>
<text x="32.9" y="167.9" transform="rotate(-90 32.9 167.9)">L2</text>
<text x="57.7" y="163.7">IPEX1</text>
<text x="181.3" y="162.3" transform="rotate(-90 181.3 162.3)">R7</text>
<text x="184.8" y="162.3" transform="rotate(-90 184.8 162.3)">R8</text>
<text x="39.2" y="168.5">18pF</text>
<text x="49" y="173.5" transform="rotate(-90 49 173.5)">4.7uH</text>
<text x="39.2" y="180.8">470nF</text>
<text x="49" y="180.5" transform="rotate(-90 49 180.5)">L1</text>
<text x="57.7" y="188.6">IPEX1</text>
</g>
</svg>
